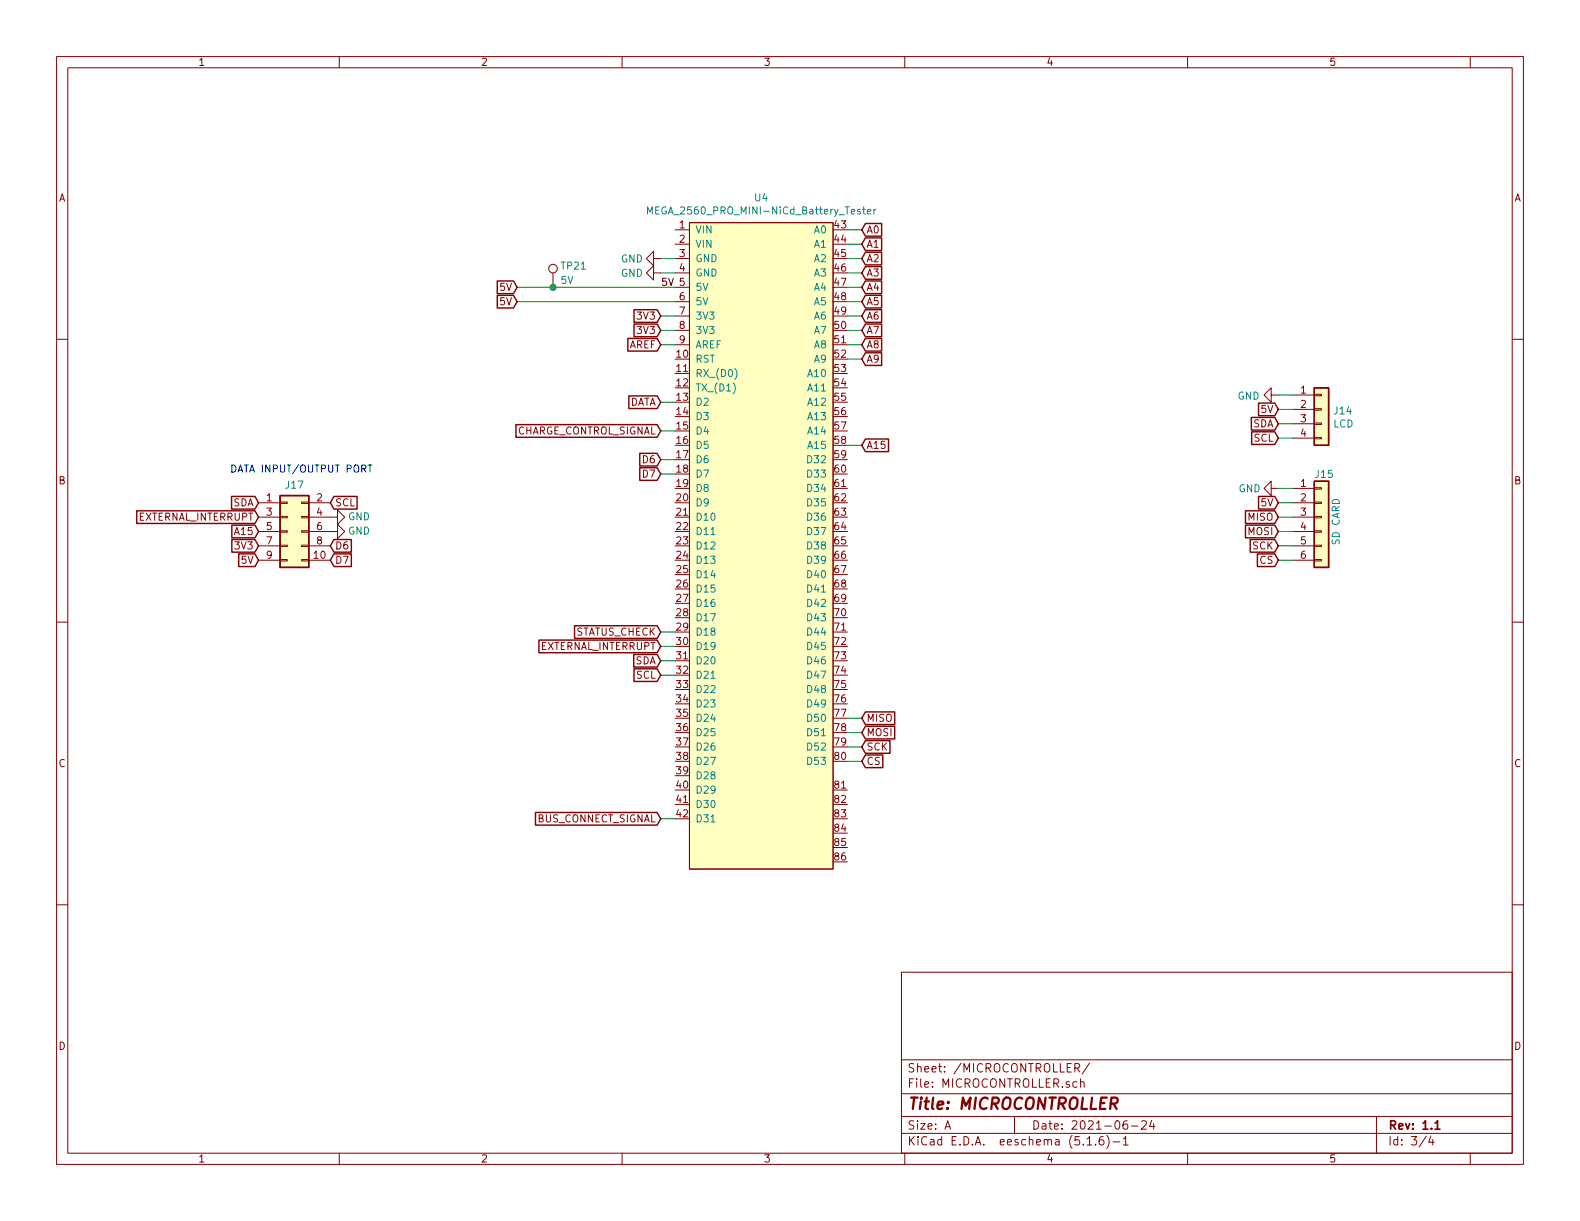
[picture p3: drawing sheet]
<svg xmlns="http://www.w3.org/2000/svg" width="279mm" height="216mm" viewBox="0 0 279 216" stroke-linecap="round" stroke-linejoin="round" font-family="sans-serif">
<g fill="none" stroke="#840000" stroke-width=".18">
<path d="M10 10h259.4v195.9h-259.4zM12 12h255.4v191.9h-255.4zM60 10v2M110 10v2M160 10v2M210 10v2M260 10v2M121.9 39.4h25.4v114.3h-25.4zM10 60h2M97.8 48.3v2.5M115.6 48.3v-1.3l-1.3 1.3 1.3 1.2v-1.2h1.2M115.6 45.7v-1.2l-1.3 1.2 1.3 1.3v-1.3h1.2"/>
<path d="M119.4 40.6h2.5M119.4 43.2h2.5M119.4 45.7h2.5M119.4 48.3h2.5M119.4 50.8h2.5M119.4 53.3h2.5M119.4 55.9h2.5M119.4 58.4h2.5M267.4 60h2M119.4 61h2.5M224.8 69.9v-1.3l-1.3 1.3 1.3 1.2v-1.2h1.3M228.6 69.9h3.8"/>
<path d="M228.6 72.4h3.8M228.6 74.9h3.8M228.6 77.5h3.8M232.4 77.3h1.3v.3h-1.3zM232.4 74.8h1.3v.3h-1.3zM232.4 69.7h1.3v.3h-1.3zM232.4 72.3h1.3v.2h-1.3zM45.7 88.9h3.8M45.7 99.1h3.8M45.7 91.4h3.8M45.7 94h3.8M45.7 96.5h3.8"/>
<path d="M49.5 98.9h1.3v.3h-1.3zM49.5 96.4h1.3v.2h-1.3zM49.5 91.3h1.3v.3h-1.3zM49.5 88.8h1.3v.2h-1.3zM49.5 93.9h1.3v.2h-1.3zM53.3 98.9h1.3v.3h-1.3zM53.3 96.4h1.3v.2h-1.3zM53.3 91.3h1.3v.3h-1.3zM53.3 88.8h1.3v.2h-1.3zM53.3 93.9h1.3v.2h-1.3zM54.6 94h5.1v-1.3l1.3 1.3-1.3 1.3v-1.3M54.6 91.4h5.1v-1.2l1.3 1.2-1.3 1.3v-1.3"/>
<path d="M54.6 88.9h3.8M54.6 99.1h3.8M54.6 96.5h3.8M224.8 86.4v-1.3l-1.3 1.3 1.3 1.2v-1.2h1.3M228.6 88.9h3.8M228.6 99.1h3.8M228.6 91.4h3.8M228.6 94h3.8M228.6 96.5h3.8M228.6 86.4h3.8M232.4 96.4h1.3v.2h-1.3zM232.4 98.9h1.3v.3h-1.3z"/>
<path d="M232.4 93.9h1.3v.2h-1.3zM232.4 88.8h1.3v.2h-1.3zM232.4 86.2h1.3v.3h-1.3zM232.4 91.3h1.3v.3h-1.3zM10 110h2M267.4 110h2M10 160h2M267.4 160h2M159.4 171.9h108v32h-108zM159.4 197.4h108M159.4 193.4h108M159.4 187.4h108"/>
<path d="M167.1 199.7l.5-1.5 .5 1.5M167.2 199.2h.8M179.4 197.4v3M190.1 188.8h.7l.1-.2-.1-.5h-.7v1.5M190.4 188.8l.5 .8M191.1 191.4l.2-.1h.3l.1 1M191.1 190.8v1.5M192.7 188l-1.3 1.9M199.3 198.2a.62 .62 0 0 0-.7 .6l.1 .7 .2 .2 .5-.2v-.5l-.1-.2h-.4l-.3 .2M200.1 199.1h1.1M201.9 198.3l.2-.1h.3l.3 .1v.3v.2l-.9 .9h.9M203.7 198.1l-.4 1.1h.9"/>
<path d="M204 198.7v1M243.4 197.4v6.5M60 203.9v2M110 203.9v2M159.4 200.4h108M160 203.9v2M192.2 201.4l.5-.4v1.5M192.2 202.5h.9M193.7 202.3v.2M195.1 201a.59 .59 0 0 0-.7 .6v.7l.2 .2 .5-.2 .1-.5-.1-.2-.5-.1-.2 .3M195.7 200.8a1.71 1.71 0 0 1 0 2.2M196.8 201.9h1.2"/>
<path d="M198.7 201.4l.4-.4v1.5M198.7 202.5h.8M210 203.9v2M252.2 200.9l-1.2 1.9M253 200.9l-.3 1.1h.9M253.4 201.5v1M260 203.9v2"/>
<circle cx="97.8" cy="47.5" r=".76"/>
</g>
<path d="M253.8 198.6l.4-.4v1.5M253.8 199.7h.8" fill="none" stroke="#840000" stroke-width=".3"/>
<g fill="#ffffc2" stroke="#ffffc2" stroke-width=".18">
<path d="M49.5 87.6h5.1v12.7h-5.1z"/>
<path d="M232.4 85.1h2.5v15.2h-2.5z"/>
<path d="M232.4 68.6h2.5v10.1h-2.5z"/>
<path d="M121.9 39.4h25.4v114.3h-25.4z"/>
</g>
<g fill="none" stroke="#840000" stroke-width=".25">
<path d="M153 39.5h2.9v2.3h-2.9l-.6-1.2zM87.9 52.2h2.9l.6 1.1-.6 1.2h-2.9zM87.9 49.7h2.9l.6 1.1-.6 1.1h-2.9zM111 59.8h5.2l.6 1.2-.6 1.1h-5.2zM112.1 57.3h4.1l.6 1.1-.6 1.1h-4.1zM112.1 54.8h4.1l.6 1.1-.6 1.1h-4.1zM153 54.8h2.9v2.2h-2.9l-.6-1.1zM153 52.2h2.9v2.3h-2.9l-.6-1.2zM153 49.7h2.9v2.2h-2.9l-.6-1.1zM153 47.1h2.9v2.3h-2.9l-.6-1.1zM153 44.6h2.9v2.2h-2.9l-.6-1.1zM153 42.1h2.9v2.2h-2.9l-.6-1.1z"/>
<path d="M153 57.3h2.9v2.2h-2.9l-.6-1.1zM153 59.8h2.9v2.3h-2.9l-.6-1.1zM91.2 75.1h25l.6 1.1-.6 1.1h-25zM111.2 70h5l.6 1.1-.6 1.1h-5zM153 77.6h4.1v2.3h-4.1l-.6-1.2zM153 62.4h2.9v2.2h-2.9l-.6-1.1zM221.3 73.8h4.1l.7 1.1-.7 1.1h-4.1zM221.3 76.4h4.1l.7 1.1-.7 1.1h-4.1zM222.6 71.3h2.8l.7 1.1-.7 1.1h-2.8zM232.4 68.6h2.5v10.1h-2.5zM24.2 90.3h20.9l.6 1.1-.6 1.2h-20.9zM40.9 87.8h4.2l.6 1.1-.6 1.1h-4.2z"/>
<path d="M41 95.4h4.1l.6 1.1-.6 1.1h-4.1zM41 92.9h4.1l.6 1.1-.6 1.1h-4.1zM42.2 97.9h2.9l.6 1.2-.6 1.1h-2.9zM49.5 87.6h5.1v12.7h-5.1zM59.1 95.4h3v2.2h-3l-.7-1.1zM59.1 87.8h4v2.2h-4l-.7-1.1zM59.1 97.9h3v2.3h-3l-.7-1.1zM113.1 80.2h3.1l.6 1.1-.6 1.1h-3.1zM113.1 82.7h3.1l.6 1.1-.6 1.1h-3.1zM220.2 92.9h5.2l.7 1.1-.7 1.1h-5.2zM220.2 90.3h5.2l.7 1.1-.7 1.2h-5.2zM221.1 95.4h4.3l.7 1.1-.7 1.1h-4.3z"/>
<path d="M222.4 97.9h3l.7 1.2-.7 1.1h-3zM222.6 87.8h2.8l.7 1.1-.7 1.1h-2.8zM232.4 85.1h2.5v15.2h-2.5zM95.3 113.2h20.9l.6 1.1-.6 1.1h-20.9zM101.6 110.6h14.6l.6 1.2-.6 1.1h-14.6zM112.1 115.7h4.1l.6 1.1-.6 1.2h-4.1zM112.1 118.3h4.1l.6 1.1-.6 1.1h-4.1zM153 133.5h3.1v2.2h-3.1l-.6-1.1zM153 131h4.4v2.2h-4.4l-.6-1.1zM153 128.4h5.2v2.3h-5.2l-.6-1.2zM153 125.9h5.2v2.2h-5.2l-.6-1.1zM94.7 143.7h21.5l.6 1.1-.6 1.1h-21.5z"/>
</g>
<path d="M114.5 37.8v-1.2l.4 .9 .4-.9v1.2M153.4 37.4l.6-.1-.1-.2-.3-.1-.2 .2v.6h.5M154.5 37v.8M154.9 37l-.4 .2M129.9 65.2a1.4 1.4 0 0 1 0 1.9" fill="none" stroke="#008484" stroke-width=".18"/>
<g fill="none" stroke="#008400" stroke-width=".18">
<path d="M91.4 53.3h28M91.4 50.8h28M116.8 45.7h2.6M116.8 48.3h2.6M116.8 55.9h2.6M116.8 58.4h2.6M149.9 53.3h2.5M149.9 50.8h2.5M149.9 40.6h2.5M149.9 43.2h2.5M149.9 45.7h2.5M149.9 48.3h2.5"/>
<path d="M149.9 55.9h2.5M149.9 58.4h2.5M116.8 76.2h2.6M116.8 61h2.6M116.8 71.1h2.6M149.9 61h2.5M149.9 78.7h2.5M149.9 63.5h2.5M226.1 69.9h2.5M226.1 72.4h2.5M226.1 74.9h2.5M226.1 77.5h2.5"/>
<path d="M116.8 81.3h2.6M116.8 83.8h2.6M226.1 91.4h2.5M226.1 99.1h2.5M226.1 96.5h2.5M226.1 94h2.5M226.1 88.9h2.5M226.1 86.4h2.5M116.8 111.8h2.6M116.8 119.4h2.6M116.8 116.8h2.6M116.8 114.3h2.6"/>
<path d="M149.9 134.6h2.5M149.9 132.1h2.5M149.9 129.5h2.5M149.9 127h2.5M116.8 144.8h2.6"/>
</g>
<path d="M65.1 82.2h.7M65.4 82.2v1.3" fill="none" stroke="#0000c2" stroke-width=".18"/>
<circle cx="97.8" cy="50.8" r=".51" fill="#008400" stroke="#008400" stroke-width=".25"/>
<text font-size="2.8" fill="#840000" x="160.4" y="196.2">Title: MICROCONTROLLER</text>
<g font-size="2.1" fill="#840000">
<text x="160.4" y="189.6">Sheet: /MICROCONTROLLER/</text>
<text x="160.4" y="192.3">File: MICROCONTROLLER.sch</text>
<text x="160.4" y="202.5">KiCad E.D.A. eeschema (5.1.6)-1</text>
<text x="160.4" y="199.7">Size: A</text>
<text x="182.4" y="199.7">Date: 2021-06-24</text>
<text x="245.4" y="199.7">Rev: 1.1</text>
<text x="245.4" y="202.5">Id: 3/4</text>
</g>
<g font-size="1.8" fill="#840000">
<text x="35" y="11.6">1</text>
<text x="85" y="11.6">2</text>
<text x="135" y="11.6">3</text>
<text x="185" y="11.6">4</text>
<text x="235" y="11.6">5</text>
<text x="10.4" y="35.6">A</text>
<text x="267.8" y="35.6">A</text>
<text x="120.2" y="40.4">1</text>
<text x="147.6" y="40.4">43</text>
<text x="153.2" y="41.3">A0</text>
<text x="120.2" y="42.9">2</text>
<text x="120.2" y="45.5">3</text>
<text x="147.6" y="42.9">44</text>
<text x="147.6" y="45.5">45</text>
<text x="153.2" y="46.4">A2</text>
<text x="153.2" y="43.8">A1</text>
<text x="88.5" y="54">5V</text>
<text x="88.5" y="51.4">5V</text>
<text x="120.2" y="48">4</text>
<text x="120.2" y="53.1">6</text>
<text x="147.6" y="48">46</text>
<text x="147.6" y="50.5">47</text>
<text x="147.6" y="53.1">48</text>
<text x="153.2" y="54">A5</text>
<text x="153.2" y="51.4">A4</text>
<text x="153.2" y="48.9">A3</text>
<text x="112.9" y="59.1">3V3</text>
<text x="112.9" y="56.5">3V3</text>
<text x="120.2" y="55.6">7</text>
<text x="120.2" y="58.2">8</text>
<text x="147.6" y="55.6">49</text>
<text x="147.6" y="58.2">50</text>
<text x="153.2" y="56.5">A6</text>
<text x="153.2" y="59.1">A7</text>
<text x="111.2" y="61.6">AREF</text>
<text x="119.7" y="63.2">10</text>
<text x="119.7" y="65.8">11</text>
<text x="120.2" y="60.7">9</text>
<text x="147.6" y="60.7">51</text>
<text x="147.6" y="63.2">52</text>
<text x="147.6" y="65.8">53</text>
<text x="153.2" y="64.1">A9</text>
<text x="153.2" y="61.6">A8</text>
<text x="111.2" y="71.8">DATA</text>
<text x="119.7" y="68.3">12</text>
<text x="119.7" y="70.9">13</text>
<text x="147.6" y="68.3">54</text>
<text x="147.6" y="70.9">55</text>
<text x="230" y="69.6">1</text>
<text x="91" y="76.8">CHARGE_CONTROL_SIGNAL</text>
<text x="119.7" y="73.4">14</text>
<text x="119.7" y="75.9">15</text>
<text x="147.6" y="73.4">56</text>
<text x="147.6" y="75.9">57</text>
<text x="221.5" y="75.6">SDA</text>
<text x="223.1" y="73">5V</text>
<text x="230" y="72.1">2</text>
<text x="230" y="74.7">3</text>
<text x="230" y="77.2">4</text>
<text x="113.8" y="81.9">D6</text>
<text x="119.7" y="78.5">16</text>
<text x="119.7" y="81">17</text>
<text x="119.7" y="83.6">18</text>
<text x="147.6" y="78.5">58</text>
<text x="147.6" y="81">59</text>
<text x="147.6" y="83.6">60</text>
<text x="153.2" y="79.4">A15</text>
<text x="221.7" y="78.1">SCL</text>
<text x="10.4" y="85.6">B</text>
<text x="41.2" y="89.5">SDA</text>
<text x="47.1" y="88.6">1</text>
<text x="56" y="88.6">2</text>
<text x="59.2" y="89.5">SCL</text>
<text x="113.8" y="84.5">D7</text>
<text x="119.7" y="86.1">19</text>
<text x="119.7" y="88.6">20</text>
<text x="147.6" y="86.1">61</text>
<text x="147.6" y="88.6">62</text>
<text x="223.1" y="89.5">5V</text>
<text x="230" y="86.1">1</text>
<text x="230" y="88.6">2</text>
<text x="267.8" y="85.6">B</text>
<text x="24.3" y="92.1">EXTERNAL_INTERRUPT</text>
<text x="41.7" y="94.6">A15</text>
<text x="47.1" y="91.2">3</text>
<text x="47.1" y="93.7">5</text>
<text x="56" y="91.2">4</text>
<text x="56" y="93.7">6</text>
<text x="119.7" y="91.2">21</text>
<text x="119.7" y="93.7">22</text>
<text x="147.6" y="91.2">63</text>
<text x="147.6" y="93.7">64</text>
<text x="220.8" y="94.6">MOSI</text>
<text x="220.8" y="92.1">MISO</text>
<text x="230" y="91.2">3</text>
<text x="230" y="93.7">4</text>
<text x="41.8" y="97.2">3V3</text>
<text x="42.8" y="99.7">5V</text>
<text x="47.1" y="96.3">7</text>
<text x="47.1" y="98.8">9</text>
<text x="55.5" y="98.8">10</text>
<text x="56" y="96.3">8</text>
<text x="59.2" y="97.2">D6</text>
<text x="59.2" y="99.7">D7</text>
<text x="119.7" y="96.3">23</text>
<text x="119.7" y="98.8">24</text>
<text x="119.7" y="101.3">25</text>
<text x="147.6" y="96.3">65</text>
<text x="147.6" y="98.8">66</text>
<text x="147.6" y="101.3">67</text>
<text x="221.5" y="97.2">SCK</text>
<text x="222.8" y="99.7">CS</text>
<text x="230" y="96.3">5</text>
<text x="230" y="98.8">6</text>
<text x="119.7" y="103.9">26</text>
<text x="119.7" y="106.4">27</text>
<text x="147.6" y="103.9">68</text>
<text x="147.6" y="106.4">69</text>
<text x="101.7" y="112.4">STATUS_CHECK</text>
<text x="119.7" y="109">28</text>
<text x="119.7" y="111.5">29</text>
<text x="147.6" y="109">70</text>
<text x="147.6" y="111.5">71</text>
<text x="95.4" y="114.9">EXTERNAL_INTERRUPT</text>
<text x="112.3" y="117.5">SDA</text>
<text x="119.7" y="114">30</text>
<text x="119.7" y="116.6">31</text>
<text x="119.7" y="119.1">32</text>
<text x="147.6" y="114">72</text>
<text x="147.6" y="116.6">73</text>
<text x="147.6" y="119.1">74</text>
<text x="112.5" y="120">SCL</text>
<text x="119.7" y="121.7">33</text>
<text x="119.7" y="124.2">34</text>
<text x="147.6" y="121.7">75</text>
<text x="147.6" y="124.2">76</text>
<text x="119.7" y="126.7">35</text>
<text x="119.7" y="129.3">36</text>
<text x="119.7" y="131.8">37</text>
<text x="147.6" y="126.7">77</text>
<text x="147.6" y="129.3">78</text>
<text x="147.6" y="131.8">79</text>
<text x="153.2" y="130.2">MOSI</text>
<text x="153.2" y="127.6">MISO</text>
<text x="10.4" y="135.6">C</text>
<text x="119.7" y="134.4">38</text>
<text x="119.7" y="136.9">39</text>
<text x="147.6" y="134.4">80</text>
<text x="153.2" y="135.3">CS</text>
<text x="153.2" y="132.7">SCK</text>
<text x="267.8" y="135.6">C</text>
<text x="119.7" y="139.4">40</text>
<text x="119.7" y="142">41</text>
<text x="147.6" y="139.4">81</text>
<text x="147.6" y="142">82</text>
<text x="94.9" y="145.4">BUS_CONNECT_SIGNAL</text>
<text x="119.7" y="144.5">42</text>
<text x="147.6" y="144.5">83</text>
<text x="147.6" y="147.1">84</text>
<text x="147.6" y="149.6">85</text>
<text x="147.6" y="152.1">86</text>
<text x="10.4" y="185.6">D</text>
<text x="267.8" y="185.6">D</text>
<text x="35" y="205.5">1</text>
<text x="85" y="205.5">2</text>
<text x="135" y="205.5">3</text>
<text x="185" y="205.5">4</text>
<text x="235" y="205.5">5</text>
</g>
<g font-size="1.8" fill="#008484">
<text x="133.5" y="35.6">U4</text>
<text x="115.7" y="37.9">MEGA_2560_PRO_MINI-NiCd_Battery_Tester</text>
<text x="122.9" y="41.3">VIN</text>
<text x="144" y="41.3">A0</text>
<text x="99.3" y="47.7">TP21</text>
<text x="109.8" y="46.4">GND</text>
<text x="122.9" y="43.8">VIN</text>
<text x="122.9" y="46.4">GND</text>
<text x="144" y="43.8">A1</text>
<text x="144" y="46.4">A2</text>
<text x="99.2" y="50.2">5V</text>
<text x="109.8" y="48.9">GND</text>
<text x="122.9" y="48.9">GND</text>
<text x="122.9" y="51.4">5V</text>
<text x="122.9" y="54">5V</text>
<text x="144" y="48.9">A3</text>
<text x="144" y="51.4">A4</text>
<text x="144" y="54">A5</text>
<text x="122.9" y="56.5">3V3</text>
<text x="122.9" y="59.1">3V3</text>
<text x="144" y="56.5">A6</text>
<text x="144" y="59.1">A7</text>
<text x="122.9" y="64.1">RST</text>
<text x="122.9" y="61.6">AREF</text>
<text x="144" y="61.6">A8</text>
<text x="144" y="64.1">A9</text>
<text x="122.9" y="66.7">RX_(D0)</text>
<text x="122.9" y="69.2">TX_(D1)</text>
<text x="122.9" y="71.8">D2</text>
<text x="143.1" y="66.7">A10</text>
<text x="143.1" y="69.2">A11</text>
<text x="143.1" y="71.8">A12</text>
<text x="218.8" y="70.7">GND</text>
<text x="122.9" y="74.3">D3</text>
<text x="122.9" y="76.8">D4</text>
<text x="143.1" y="74.3">A13</text>
<text x="143.1" y="76.8">A14</text>
<text x="235.8" y="75.6">LCD</text>
<text x="236" y="73.3">J14</text>
<text x="122.9" y="79.4">D5</text>
<text x="122.9" y="81.9">D6</text>
<text x="143.1" y="79.4">A15</text>
<text x="143.1" y="81.9">D32</text>
<text x="50.6" y="86.4">J17</text>
<text x="122.9" y="84.5">D7</text>
<text x="122.9" y="87">D8</text>
<text x="122.9" y="89.5">D9</text>
<text x="143.1" y="84.5">D33</text>
<text x="143.1" y="87">D34</text>
<text x="143.1" y="89.5">D35</text>
<text x="219" y="87">GND</text>
<text x="232.7" y="84.5">J15</text>
<text x="61.5" y="94.5">GND</text>
<text x="61.5" y="92">GND</text>
<text x="122.9" y="92.1">D10</text>
<text x="122.9" y="94.6">D11</text>
<text x="143.1" y="92.1">D36</text>
<text x="143.1" y="94.6">D37</text>
<text x="122.9" y="97.2">D12</text>
<text x="122.9" y="99.7">D13</text>
<text x="143.1" y="97.2">D38</text>
<text x="143.1" y="99.7">D39</text>
<text x="236.9" y="96.3" transform="rotate(-90 236.9 96.3)">SD CARD</text>
<text x="122.9" y="102.2">D14</text>
<text x="122.9" y="104.8">D15</text>
<text x="122.9" y="107.3">D16</text>
<text x="143.1" y="102.2">D40</text>
<text x="143.1" y="104.8">D41</text>
<text x="143.1" y="107.3">D42</text>
<text x="122.9" y="109.9">D17</text>
<text x="122.9" y="112.4">D18</text>
<text x="143.1" y="109.9">D43</text>
<text x="143.1" y="112.4">D44</text>
<text x="122.9" y="114.9">D19</text>
<text x="122.9" y="117.5">D20</text>
<text x="143.1" y="114.9">D45</text>
<text x="143.1" y="117.5">D46</text>
<text x="122.9" y="120">D21</text>
<text x="122.9" y="122.6">D22</text>
<text x="122.9" y="125.1">D23</text>
<text x="143.1" y="120">D47</text>
<text x="143.1" y="122.6">D48</text>
<text x="143.1" y="125.1">D49</text>
<text x="122.9" y="127.6">D24</text>
<text x="122.9" y="130.2">D25</text>
<text x="143.1" y="127.6">D50</text>
<text x="143.1" y="130.2">D51</text>
<text x="122.9" y="132.7">D26</text>
<text x="122.9" y="135.3">D27</text>
<text x="122.9" y="137.8">D28</text>
<text x="143.1" y="132.7">D52</text>
<text x="143.1" y="135.3">D53</text>
<text x="122.9" y="140.3">D29</text>
<text x="122.9" y="142.9">D30</text>
<text x="122.9" y="145.4">D31</text>
</g>
<text font-size="1.8" x="116.8" y="50.5">5V 5</text>
<text font-size="1.8" fill="#0000c2" x="40.6" y="83.6">DATA INPUT/OUTPUT PORT</text>
</svg>
